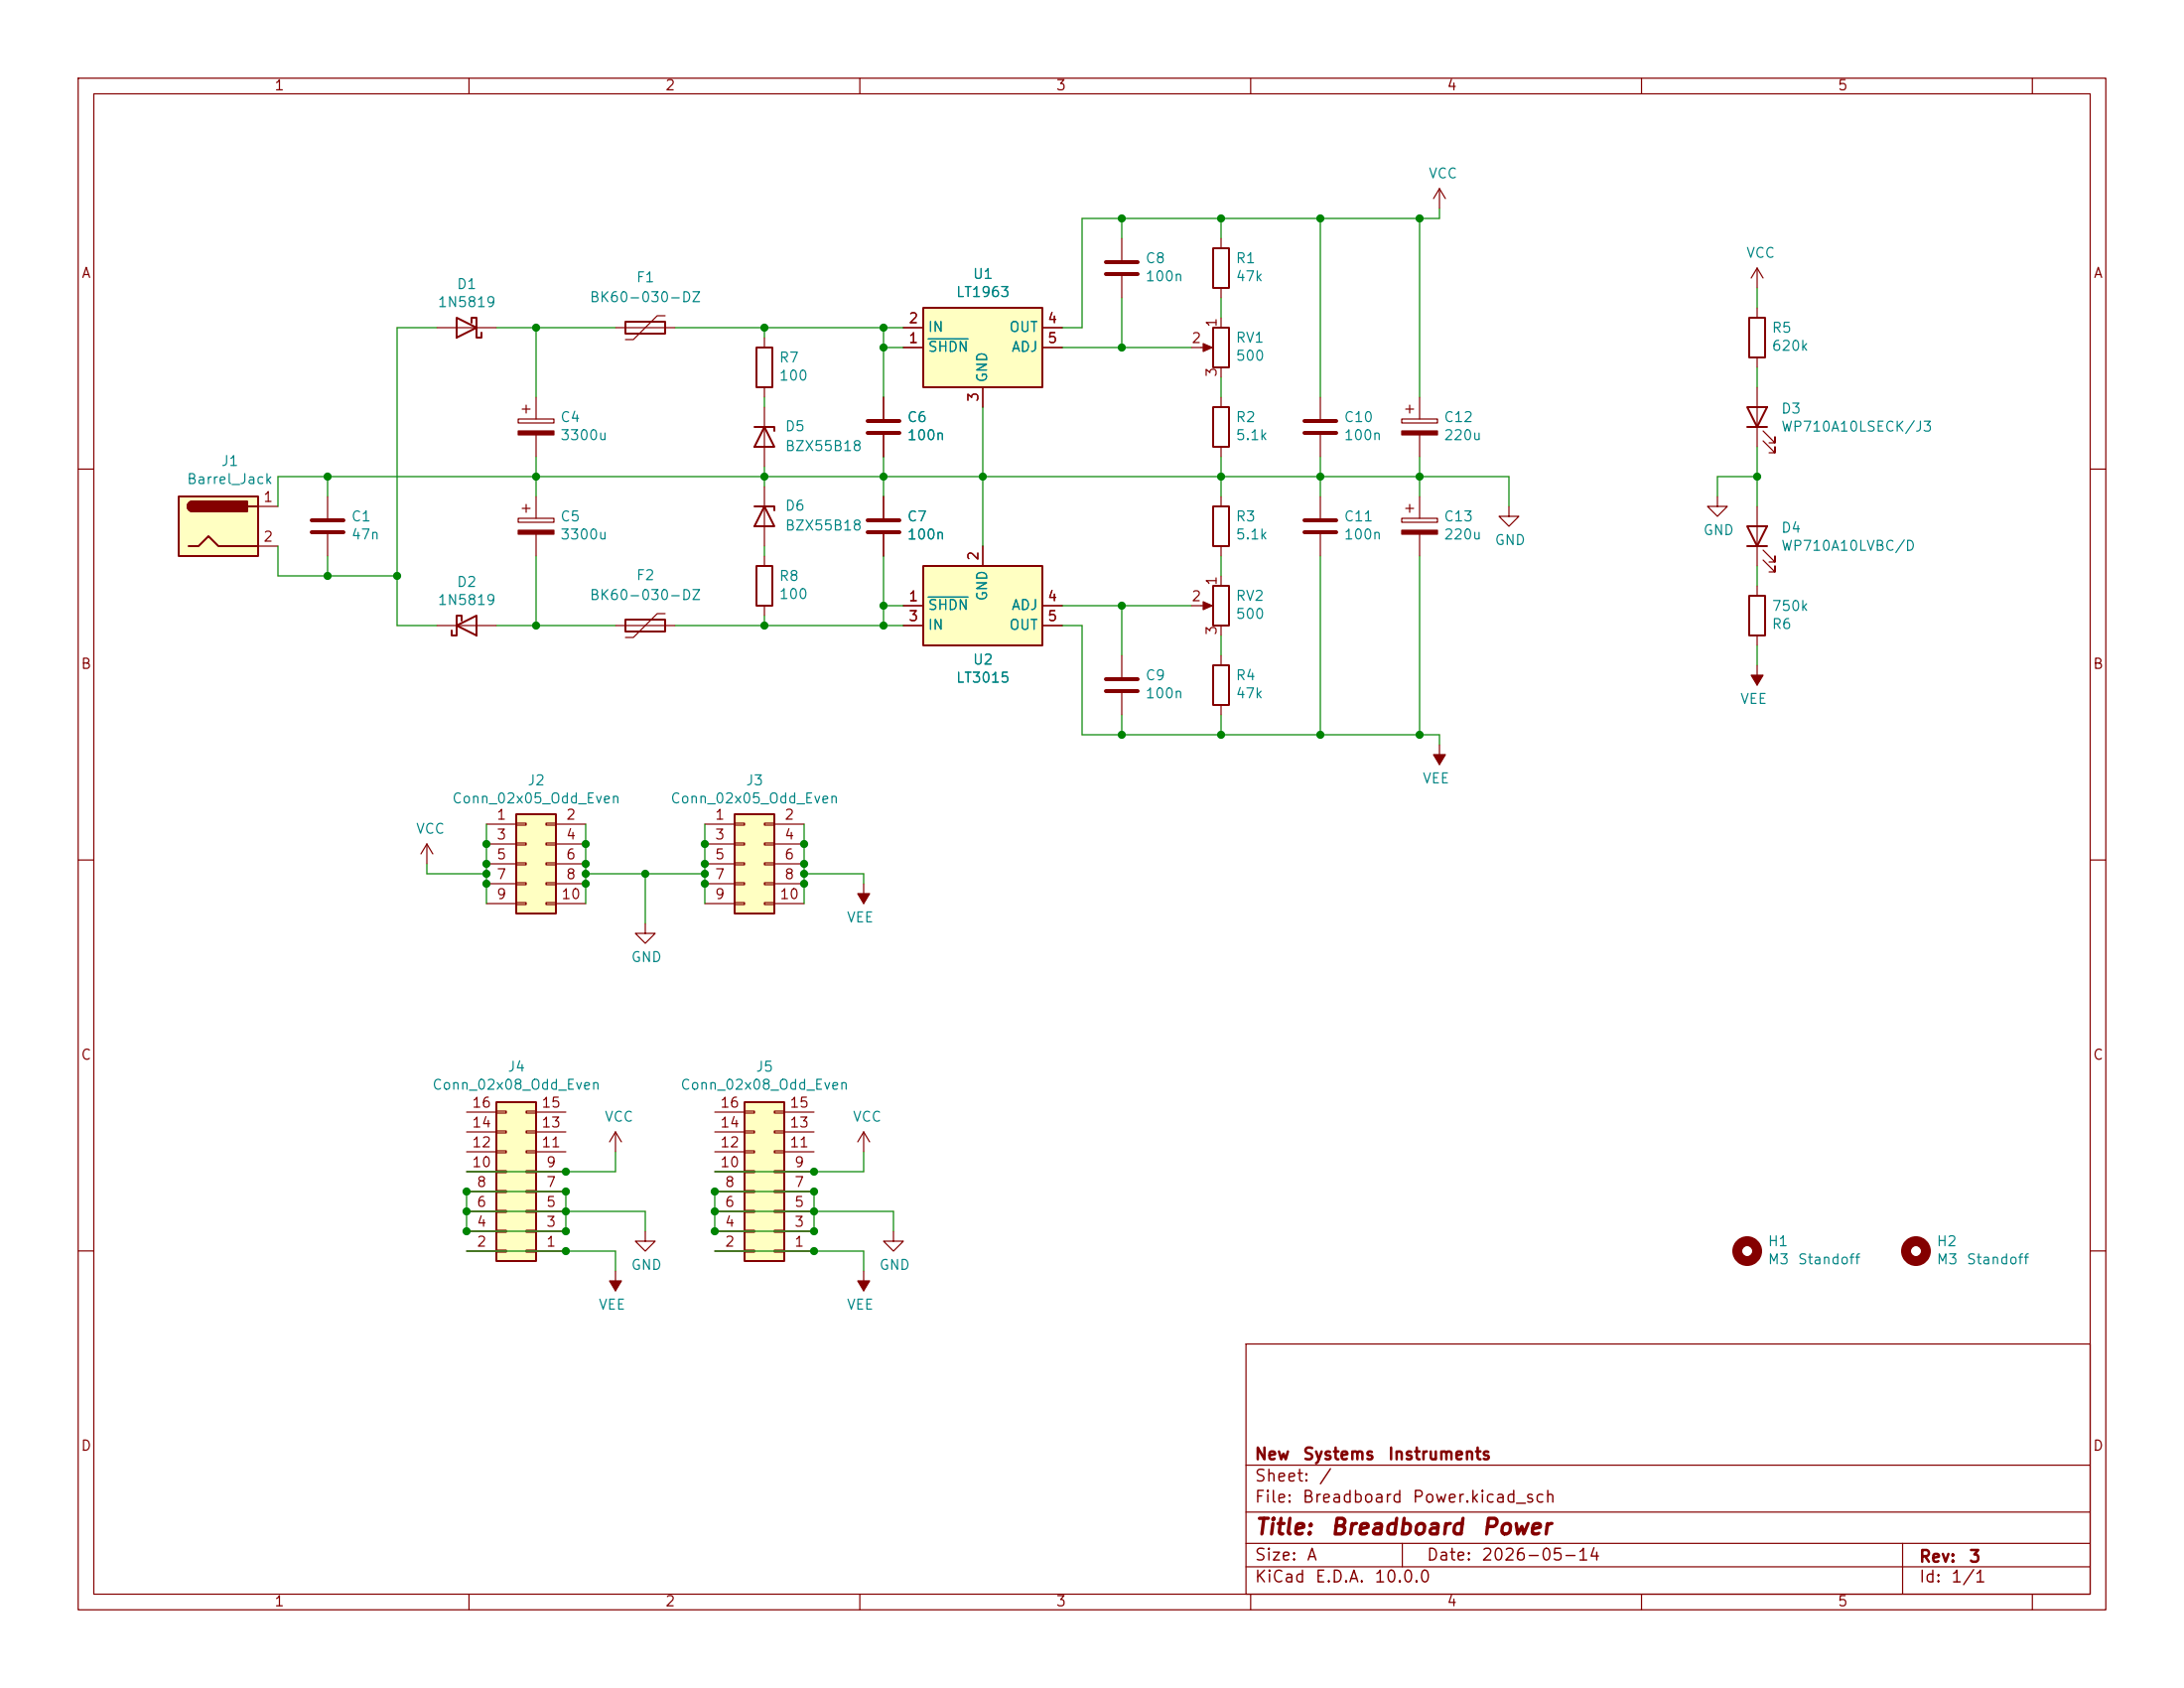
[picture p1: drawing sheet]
<svg xmlns="http://www.w3.org/2000/svg" width="279mm" height="216mm" viewBox="0 0 279 216" stroke-linecap="round" stroke-linejoin="round" font-family="sans-serif">
<g fill="none" stroke="#840000" stroke-width=".15">
<path d="M10 10h259.4v195.9h-259.4zM12 12h255.4v191.9h-255.4zM60 10v2M110 10v2M160 10v2M210 10v2M260 10v2M10 60h2M267.4 60h2M10 110h2M267.4 110h2M10 160h2"/>
<path d="M159.4 171.9h108v32h-108zM267.4 160h2M159.4 197.4h108M159.4 193.4h108M159.4 187.4h108M179.4 197.4v3M243.4 197.4v6.5M60 203.9v2M110 203.9v2M159.4 200.4h108M160 203.9v2M210 203.9v2"/>
<path d="M260 203.9v2"/>
</g>
<path d="M94 104.1h5.1v12.7h-5.1z" fill="#ffffc2"/>
<path d="M223.8 76.2h2v5.1h-2zM94 104.1h5.1v12.7h-5.1z" fill="none" stroke="#840000" stroke-width=".25"/>
<g fill="none" stroke="#840000" stroke-width=".15">
<path d="M224.8 74.9v1.3M224.8 81.3v1.3M224.8 85.1v2.5M90.2 105.4h3.8M90.2 108h3.8M90.2 110.5h3.8M90.2 113h3.8M90.2 115.6h3.8M94 105.3h1.2v.2h-1.2zM94 107.8h1.2v.3h-1.2zM94 110.4h1.2v.2h-1.2zM94 112.9h1.2v.3h-1.2z"/>
<path d="M94 115.4h1.2v.3h-1.2zM97.8 105.3h1.3v.2h-1.3zM97.8 107.8h1.3v.3h-1.3zM97.8 110.4h1.3v.2h-1.3zM97.8 112.9h1.3v.3h-1.3zM97.8 115.4h1.3v.3h-1.3zM99.1 105.4h3.8M99.1 108h3.8M99.1 110.5h3.8M99.1 113h3.8M99.1 115.6h3.8"/>
</g>
<path d="M224 86.4h1.6l-.8 1.2z" fill="#840000" stroke="#840000" stroke-width=".15"/>
<circle cx="245.1" cy="160" r="1.27" fill="none" stroke="#840000" stroke-width="1.3"/>
<path d="M22.9 63.5h10.1v7.6h-10.1z" fill="#ffffc2"/>
<g fill="none" stroke="#840000" stroke-width=".25">
<path d="M155.2 31.8h2v5h-2zM58.4 40.6l2.6 1.3-2.6 1.3zM60.3 41.3v-.7h.7v2.6h.6v-.7M80 41.1h5.1v1.6h-5.1zM96.5 54.6h2.6v.5M96.8 44.5h2v5h-2zM97.8 54.6l1.3 2.6h-2.6zM155.2 41.9h2v5.1h-2zM155.2 52.1h2v5.1h-2zM223.5 52.1h2.6l-1.3 2.5zM223.5 54.6h2.6M223.8 40.6h2v5.1h-2z"/>
<path d="M22.9 63.5h10.1v7.6h-10.1zM24.1 69.9h1.3l1.3-1.3 1.2 1.3h5.1M24.6 64.1a.64 .64 0 0 0-.6 .7 .64 .64 0 0 0 .6 .6M31.7 64.8h1.3M59.1 79.4v-.7h-.7v2.6h-.6v-.7M80 79.2h5.1v1.6h-5.1zM96.5 64.8h2.6v.5M96.8 72.4h2v5.1h-2zM97.8 64.8l1.3 2.5h-2.6zM223.5 67.3h2.6l-1.3 2.6zM223.5 69.9h2.6M58.4 80l2.6-1.3v2.6z"/>
</g>
<g fill="#840000" stroke="#840000" stroke-width=".25">
<path d="M24.2 64.3l.4-.2v1.3a.63 .63 0 0 1-.5-.4 .63 .63 0 0 1 .1-.7z"/>
<path d="M24.6 64.1h7v1.3h-7z"/>
</g>
<g fill="none" stroke="#840000" stroke-width=".15">
<path d="M143.5 30.5v2.8M143.5 35.3v2.8M156.2 30.5v1.3M156.2 36.8v1.3M184.1 24.1v2.6M184.1 24.1l-.7 1.3M184.1 24.1l.8 1.3M224.8 34.3v2.5M224.8 39.4v1.2M224.8 34.3l-.8 1.3M224.8 34.3l.8 1.3M55.9 41.9h7.6"/>
<path d="M66.3 53.6h4.6v.5h-4.6zM66.8 52.3h1M67.3 51.8v1M68.6 50.8v2.8M68.6 55.6v2.8M78.7 41.9h7.7M85.1 40.4h-1l-3.1 3h-1M97.8 43.2v1.3M97.8 49.5v1.3M97.8 52.1v7.6M152.4 44.5h2.3M156.2 40.6v1.3"/>
<path d="M156.2 47v1.3M156.2 50.8v1.3M156.2 57.2v1.2M168.9 50.8v2.8M168.9 55.6v2.8M179.3 53.6h4.6v.5h-4.6zM179.8 52.3h1M180.3 51.8v1M181.6 50.8v2.8M181.6 55.6v2.8M224.8 45.7v1.3M224.8 49.5v7.7"/>
<path d="M225.6 56.4l1.5 1.5v-.7v.7h-.8M225.6 55.1l1.5 1.5v-.7v.7h-.8M33 64.8h2.6M33 69.9h2.6M41.9 63.5v2.8M41.9 68.3v2.8M66.3 66.3h4.6v.5h-4.6zM66.8 65h1M67.3 64.5v1M68.6 63.5v2.8M68.6 68.3v2.8M85.1 78.5h-1l-3.1 3h-1"/>
<path d="M97.8 62.2v7.7M97.8 71.1v1.3M97.8 77.5v1.2M179.3 66.3h4.6v.5h-4.6zM179.8 65h1M180.3 64.5v1M181.6 63.5v2.8M181.6 68.3v2.8M193 64.8v1.2h1.3l-1.3 1.3-1.2-1.3h1.2M219.7 63.5v1.3h1.3l-1.3 1.2-1.3-1.2h1.3M224.8 64.8v7.6M225.6 71.6l1.5 1.6v-.8v.8h-.8"/>
<path d="M225.6 70.4l1.5 1.5v-.8v.8h-.8M55.9 80h7.6M78.7 80h7.7M143.5 83.8v2.8M143.5 88.6v2.8M184.1 95.3v2.5M114.3 157.5v1.3h1.3l-1.3 1.2-1.3-1.2h1.3"/>
</g>
<g fill="#840000" stroke="#840000" stroke-width=".15">
<path d="M179.3 67.8h4.6v.5h-4.6z"/>
<path d="M183.4 96.5h1.5l-.8 1.3z"/>
<path d="M179.3 55.1h4.6v.5h-4.6z"/>
<path d="M153.9 43.9l1.2 .6-1.2 .5z"/>
<path d="M66.3 67.8h4.6v.5h-4.6z"/>
<path d="M66.3 55.1h4.6v.5h-4.6z"/>
</g>
<path d="M141.5 33.5h4M141.5 35.1h4M166.9 53.8h4M166.9 55.4h4M39.9 66.5h4M39.9 68.1h4M141.5 86.9h4M141.5 88.4h4" fill="none" stroke="#840000" stroke-width=".51"/>
<path d="M118.1 72.4h15.2v10.2h-15.2z" fill="#ffffc2"/>
<path d="M118.1 72.4h15.2v10.2h-15.2zM155.2 64.8h2v5.1h-2z" fill="none" stroke="#840000" stroke-width=".25"/>
<path d="M115.6 77.5h2.5M125.7 69.9v2.5M133.3 77.5h2.6M156.2 63.5v1.3M156.2 69.9v1.2M115.6 80h2.5M133.3 80h2.6" fill="none" stroke="#840000" stroke-width=".15"/>
<path d="M118.7 76.4h5.1" fill="none" stroke="#008484" stroke-width=".15"/>
<path d="M63.5 141h5.1v20.3h-5.1z" fill="#ffffc2"/>
<path d="M155.2 74.9h2v5.1h-2zM155.2 85.1h2v5.1h-2zM63.5 141h5.1v20.3h-5.1z" fill="none" stroke="#840000" stroke-width=".25"/>
<g fill="none" stroke="#840000" stroke-width=".15">
<path d="M113 50.8v2.8M113 55.6v2.8M113 63.5v2.8M113 68.3v2.8M152.4 77.5h2.3M156.2 73.7v1.2M168.9 63.5v2.8M168.9 68.3v2.8M156.2 80v1.3M156.2 83.8v1.3M156.2 90.2v1.2M59.7 157.5h3.8"/>
<path d="M59.7 154.9h3.8M59.7 152.4h3.8M59.7 149.9h3.8M59.7 147.3h3.8M59.7 144.8h3.8M59.7 142.2h3.8M63.5 159.9h1.3v.2h-1.3zM63.5 157.4h1.3v.2h-1.3zM63.5 154.8h1.3v.3h-1.3zM63.5 152.3h1.3v.2h-1.3zM63.5 149.7h1.3v.3h-1.3zM63.5 147.2h1.3v.2h-1.3z"/>
<path d="M63.5 144.7h1.3v.2h-1.3zM63.5 142.1h1.3v.3h-1.3zM67.3 159.9h1.3v.2h-1.3zM67.3 157.4h1.3v.2h-1.3zM67.3 154.8h1.3v.3h-1.3zM67.3 152.3h1.3v.2h-1.3zM67.3 149.7h1.3v.3h-1.3zM67.3 147.2h1.3v.2h-1.3zM67.3 144.7h1.3v.2h-1.3zM67.3 142.1h1.3v.3h-1.3zM68.6 157.5h3.8M68.6 154.9h3.8"/>
<path d="M68.6 152.4h3.8M68.6 149.9h3.8M68.6 147.3h3.8M68.6 144.8h3.8M68.6 142.2h3.8M78.7 144.8l-.7 1.3M78.7 144.8l.8 1.3M78.7 144.8v2.5M59.7 160h3.8M68.6 160h3.8"/>
</g>
<path d="M111 53.8h4.1M111 55.4h4.1M111 66.5h4.1M111 68.1h4.1M166.9 66.5h4M166.9 68.1h4" fill="none" stroke="#840000" stroke-width=".51"/>
<path d="M153.9 77l1.2 .5-1.2 .5z" fill="#840000" stroke="#840000" stroke-width=".15"/>
<path d="M118.1 39.4h15.2v10.1h-15.2z" fill="#ffffc2"/>
<path d="M118.1 39.4h15.2v10.1h-15.2z" fill="none" stroke="#840000" stroke-width=".25"/>
<path d="M115.6 44.5h2.5M115.6 41.9h2.5M125.7 49.5v2.6M133.3 44.5h2.6M133.3 41.9h2.6" fill="none" stroke="#840000" stroke-width=".15"/>
<path d="M118.7 43.3h5.1" fill="none" stroke="#008484" stroke-width=".15"/>
<circle cx="223.5" cy="160" r="1.27" fill="none" stroke="#840000" stroke-width="1.3"/>
<path d="M66 104.1h5.1v12.7h-5.1z" fill="#ffffc2"/>
<path d="M66 104.1h5.1v12.7h-5.1z" fill="none" stroke="#840000" stroke-width=".25"/>
<g fill="none" stroke="#840000" stroke-width=".15">
<path d="M54.6 108l-.8 1.2M54.6 108l.8 1.2M54.6 108v2.5M62.2 105.4h3.8M62.2 108h3.8M62.2 110.5h3.8M62.2 113h3.8M62.2 115.6h3.8M66 105.3h1.3v.2h-1.3zM66 107.8h1.3v.3h-1.3zM66 110.4h1.3v.2h-1.3zM66 112.9h1.3v.3h-1.3z"/>
<path d="M66 115.4h1.3v.3h-1.3zM69.8 105.3h1.3v.2h-1.3zM69.8 107.8h1.3v.3h-1.3zM69.8 110.4h1.3v.2h-1.3zM69.8 112.9h1.3v.3h-1.3zM69.8 115.4h1.3v.3h-1.3zM71.1 105.4h3.8M71.1 108h3.8M71.1 110.5h3.8M71.1 113h3.8M71.1 115.6h3.8M82.5 157.5v1.3h1.3l-1.3 1.2-1.2-1.2h1.2"/>
<path d="M110.5 144.8v2.5M110.5 144.8l-.8 1.3M110.5 144.8l.8 1.3M110.5 162.6v2.5"/>
</g>
<path d="M109.7 163.8h1.6l-.8 1.3z" fill="#840000" stroke="#840000" stroke-width=".15"/>
<path d="M95.2 141h5.1v20.3h-5.1z" fill="#ffffc2"/>
<path d="M95.2 141h5.1v20.3h-5.1z" fill="none" stroke="#840000" stroke-width=".25"/>
<g fill="none" stroke="#840000" stroke-width=".15">
<path d="M113 50.8v2.8M113 55.6v2.8M115.6 44.5h2.5M115.6 41.9h2.5M125.7 49.5v2.6M133.3 44.5h2.6M133.3 41.9h2.6M113 63.5v2.8M113 68.3v2.8M115.6 77.5h2.5M125.7 69.9v2.5M133.3 77.5h2.6"/>
<path d="M115.6 80h2.5M133.3 80h2.6M82.5 118.1v1.3h1.3l-1.3 1.3-1.2-1.3h1.2M110.5 113v2.6M91.4 157.5h3.8M91.4 154.9h3.8M91.4 152.4h3.8M91.4 149.9h3.8M91.4 147.3h3.8M91.4 144.8h3.8M91.4 142.2h3.8M95.2 159.9h1.3v.2h-1.3z"/>
<path d="M95.2 157.4h1.3v.2h-1.3zM95.2 154.8h1.3v.3h-1.3zM95.2 152.3h1.3v.2h-1.3zM95.2 149.7h1.3v.3h-1.3zM95.2 147.2h1.3v.2h-1.3zM95.2 144.7h1.3v.2h-1.3zM95.2 142.1h1.3v.3h-1.3zM99.1 159.9h1.2v.2h-1.2zM99.1 157.4h1.2v.2h-1.2zM99.1 154.8h1.2v.3h-1.2zM99.1 152.3h1.2v.2h-1.2zM99.1 149.7h1.2v.3h-1.2z"/>
<path d="M99.1 147.2h1.2v.2h-1.2zM99.1 144.7h1.2v.2h-1.2zM99.1 142.1h1.2v.3h-1.2zM100.3 157.5h3.8M100.3 154.9h3.8M100.3 152.4h3.8M100.3 149.9h3.8M100.3 147.3h3.8M100.3 144.8h3.8M100.3 142.2h3.8M78.7 162.6v2.5M91.4 160h3.8"/>
<path d="M100.3 160h3.8"/>
</g>
<g fill="#840000" stroke="#840000" stroke-width=".15">
<path d="M78 163.8h1.5l-.8 1.3z"/>
<path d="M109.7 114.3h1.6l-.8 1.3z"/>
</g>
<g fill="none" stroke="#008400" stroke-width=".15">
<path d="M143.5 27.9v2.6M143.5 38.1v6.4M156.2 27.9v2.6M156.2 38.1v2.5M168.9 27.9v22.9M181.6 27.9v22.9M184.1 26.7v1.2h-45.7v14h-2.5M224.8 36.8v2.6M55.9 41.9h-5.1v38.1h5.1M63.5 41.9h15.2M68.6 41.9v8.9M68.6 58.4v5.1"/>
<path d="M86.4 41.9h29.2M97.8 41.9v1.3M97.8 50.8v1.3M97.8 59.7v2.5M113 41.9v8.9M113 58.4v5.1M113 44.5h2.6M125.7 52.1v17.8M135.9 44.5h16.5M156.2 48.3v2.5M156.2 58.4v5.1M168.9 58.4v5.1"/>
<path d="M181.6 58.4v5.1M224.8 47v2.5M224.8 57.2v7.6M35.6 69.9v3.8h15.2M35.6 64.8v-3.8h157.4v3.8M41.9 61v2.5M41.9 71.1v2.6M68.6 71.1v8.9M97.8 69.9v1.2M97.8 78.7v1.3M113 71.1v8.9M113 77.5h2.6"/>
<path d="M135.9 77.5h16.5M143.5 77.5v6.3M156.2 71.1v2.6M168.9 71.1v22.9M181.6 71.1v22.9M224.8 61h-5.1v2.5M224.8 72.4v2.5M63.5 80h15.2M86.4 80h29.2M135.9 80h2.5v14h45.7v1.3M143.5 91.4v2.6M156.2 81.3v2.5"/>
<path d="M156.2 91.4v2.6M224.8 82.6v2.5M54.6 110.5v1.3h7.6M62.2 105.4v10.2M74.9 111.8h15.3M74.9 105.4v10.2M82.5 111.8v6.3M90.2 105.4v10.2M102.9 105.4v10.2M102.9 111.8h7.6v1.2M59.7 154.9h22.8v2.6M59.7 152.4h12.7v5.1h-12.7z"/>
<path d="M78.7 147.3v2.6h-19M91.4 152.4h12.7v5.1h-12.7zM91.4 154.9h22.9v2.6M110.5 147.3v2.6h-19.1M59.7 160h19v2.6M91.4 160h19.1v2.6"/>
</g>
<path d="M118.7 43.3h5.1M118.7 76.4h5.1" fill="none" stroke="#008484" stroke-width=".15"/>
<g fill="#008400" stroke="#008400" stroke-width=".13">
<circle cx="68.6" cy="41.9" r=".46"/>
<circle cx="41.9" cy="73.7" r=".46"/>
<circle cx="50.8" cy="73.7" r=".46"/>
<circle cx="68.6" cy="61" r=".46"/>
<circle cx="68.6" cy="80" r=".46"/>
<circle cx="41.9" cy="61" r=".46"/>
<circle cx="72.4" cy="157.5" r=".46"/>
<circle cx="59.7" cy="157.5" r=".46"/>
<circle cx="72.4" cy="160" r=".46"/>
<circle cx="59.7" cy="152.4" r=".46"/>
<circle cx="59.7" cy="154.9" r=".46"/>
<circle cx="72.4" cy="152.4" r=".46"/>
<circle cx="72.4" cy="154.9" r=".46"/>
<circle cx="72.4" cy="149.9" r=".46"/>
<circle cx="102.9" cy="110.5" r=".46"/>
<circle cx="102.9" cy="108" r=".46"/>
<circle cx="90.2" cy="111.8" r=".46"/>
<circle cx="102.9" cy="113" r=".46"/>
<circle cx="102.9" cy="111.8" r=".46"/>
<circle cx="90.2" cy="113" r=".46"/>
<circle cx="90.2" cy="108" r=".46"/>
<circle cx="90.2" cy="110.5" r=".46"/>
<circle cx="104.1" cy="160" r=".46"/>
<circle cx="91.4" cy="152.4" r=".46"/>
<circle cx="91.4" cy="154.9" r=".46"/>
<circle cx="91.4" cy="157.5" r=".46"/>
<circle cx="104.1" cy="157.5" r=".46"/>
<circle cx="104.1" cy="149.9" r=".46"/>
<circle cx="104.1" cy="154.9" r=".46"/>
<circle cx="104.1" cy="152.4" r=".46"/>
<circle cx="62.2" cy="110.5" r=".46"/>
<circle cx="62.2" cy="108" r=".46"/>
<circle cx="74.9" cy="111.8" r=".46"/>
<circle cx="62.2" cy="113" r=".46"/>
<circle cx="62.2" cy="111.8" r=".46"/>
<circle cx="74.9" cy="113" r=".46"/>
<circle cx="82.5" cy="111.8" r=".46"/>
<circle cx="74.9" cy="108" r=".46"/>
<circle cx="74.9" cy="110.5" r=".46"/>
<circle cx="113" cy="41.9" r=".46"/>
<circle cx="113" cy="44.5" r=".46"/>
<circle cx="97.8" cy="41.9" r=".46"/>
<circle cx="97.8" cy="80" r=".46"/>
<circle cx="125.7" cy="61" r=".46"/>
<circle cx="113" cy="61" r=".46"/>
<circle cx="97.8" cy="61" r=".46"/>
<circle cx="113" cy="80" r=".46"/>
<circle cx="113" cy="77.5" r=".46"/>
<circle cx="168.9" cy="94" r=".46"/>
<circle cx="156.2" cy="94" r=".46"/>
<circle cx="181.6" cy="94" r=".46"/>
<circle cx="143.5" cy="77.5" r=".46"/>
<circle cx="143.5" cy="94" r=".46"/>
<circle cx="143.5" cy="44.5" r=".46"/>
<circle cx="143.5" cy="27.9" r=".46"/>
<circle cx="156.2" cy="27.9" r=".46"/>
<circle cx="156.2" cy="61" r=".46"/>
<circle cx="168.9" cy="61" r=".46"/>
<circle cx="168.9" cy="27.9" r=".46"/>
<circle cx="181.6" cy="27.9" r=".46"/>
<circle cx="181.6" cy="61" r=".46"/>
<circle cx="224.8" cy="61" r=".46"/>
</g>
<g font-size="2" fill="#840000">
<text x="160.4" y="196.8">Title:</text>
<text x="170.1" y="196.8">Breadboard</text>
<text x="189.4" y="196.8">Power</text>
</g>
<g font-size="1.5" fill="#840000">
<text x="160.4" y="189.9">Sheet:</text>
<text x="160.4" y="187.1">New</text>
<text x="166.6" y="187.1">Systems</text>
<text x="168.6" y="189.9">/</text>
<text x="177.5" y="187.1">Instruments</text>
<text x="160.4" y="192.6">File:</text>
<text x="166.5" y="192.6">Breadboard</text>
<text x="180.6" y="192.6">Power.kicad_sch</text>
<text x="160.4" y="202.8">KiCad</text>
<text x="160.4" y="200">Size:</text>
<text x="167.1" y="200">A</text>
<text x="168.1" y="202.8">E.D.A.</text>
<text x="175.7" y="202.8">10.0.0</text>
<text x="182.4" y="200">Date:</text>
<text x="189.4" y="200">2026-05-14</text>
<text x="245.4" y="200.2">Rev:</text>
<text x="245.4" y="202.8">Id:</text>
<text x="249.5" y="202.8">1/1</text>
<text x="251.8" y="200.2">3</text>
</g>
<g font-size="1.3" fill="#840000">
<text x="35" y="11.9">1</text>
<text x="85" y="11.9">2</text>
<text x="135" y="11.9">3</text>
<text x="185" y="11.9">4</text>
<text x="235" y="11.9">5</text>
<text x="10.3" y="35.9">A</text>
<text x="267.7" y="35.9">A</text>
<text x="116.1" y="41.7">2</text>
<text x="133.9" y="41.7">4</text>
<text x="156" y="42" transform="rotate(-90 156 42)">1</text>
<text x="116.1" y="44.2">1</text>
<text x="133.9" y="44.2">5</text>
<text x="152.3" y="44.2">2</text>
<text x="125.5" y="51.5" transform="rotate(-90 125.5 51.5)">3</text>
<text x="156" y="48.3" transform="rotate(-90 156 48.3)">3</text>
<text x="33.6" y="64.5">1</text>
<text x="33.6" y="69.6">2</text>
<text x="125.5" y="71.8" transform="rotate(-90 125.5 71.8)">2</text>
<text x="116.1" y="77.2">1</text>
<text x="133.9" y="77.2">4</text>
<text x="152.3" y="77.2">2</text>
<text x="156" y="75" transform="rotate(-90 156 75)">1</text>
<text x="116.1" y="79.8">3</text>
<text x="133.9" y="79.8">5</text>
<text x="156" y="81.4" transform="rotate(-90 156 81.4)">3</text>
<text x="10.3" y="85.9">B</text>
<text x="267.7" y="85.9">B</text>
<text x="63.4" y="105.2">1</text>
<text x="63.4" y="107.7">3</text>
<text x="72.3" y="105.2">2</text>
<text x="72.3" y="107.7">4</text>
<text x="91.4" y="105.2">1</text>
<text x="91.4" y="107.7">3</text>
<text x="100.3" y="105.2">2</text>
<text x="100.3" y="107.7">4</text>
<text x="63.4" y="110.2">5</text>
<text x="63.4" y="112.8">7</text>
<text x="72.3" y="110.2">6</text>
<text x="72.3" y="112.8">8</text>
<text x="91.4" y="110.2">5</text>
<text x="91.4" y="112.8">7</text>
<text x="100.3" y="110.2">6</text>
<text x="100.3" y="112.8">8</text>
<text x="63.4" y="115.3">9</text>
<text x="71.7" y="115.3">10</text>
<text x="91.4" y="115.3">9</text>
<text x="99.7" y="115.3">10</text>
<text x="10.3" y="135.9">C</text>
<text x="267.7" y="135.9">C</text>
<text x="60.3" y="142">16</text>
<text x="69.2" y="142">15</text>
<text x="92" y="142">16</text>
<text x="100.9" y="142">15</text>
<text x="60.3" y="149.6">10</text>
<text x="60.3" y="147.1">12</text>
<text x="60.3" y="144.5">14</text>
<text x="69.2" y="147.1">11</text>
<text x="69.2" y="144.5">13</text>
<text x="69.8" y="149.6">9</text>
<text x="92" y="149.6">10</text>
<text x="92" y="147.1">12</text>
<text x="92" y="144.5">14</text>
<text x="100.9" y="147.1">11</text>
<text x="100.9" y="144.5">13</text>
<text x="101.5" y="149.6">9</text>
<text x="60.9" y="154.7">6</text>
<text x="60.9" y="152.1">8</text>
<text x="69.8" y="154.7">5</text>
<text x="69.8" y="152.1">7</text>
<text x="92.6" y="154.7">6</text>
<text x="92.6" y="152.1">8</text>
<text x="101.5" y="154.7">5</text>
<text x="101.5" y="152.1">7</text>
<text x="60.9" y="159.8">2</text>
<text x="60.9" y="157.2">4</text>
<text x="69.8" y="159.8">1</text>
<text x="69.8" y="157.2">3</text>
<text x="92.6" y="159.8">2</text>
<text x="92.6" y="157.2">4</text>
<text x="101.5" y="159.8">1</text>
<text x="101.5" y="157.2">3</text>
<text x="10.3" y="185.9">D</text>
<text x="267.7" y="185.9">D</text>
<text x="35" y="205.8">1</text>
<text x="85" y="205.8">2</text>
<text x="135" y="205.8">3</text>
<text x="185" y="205.8">4</text>
<text x="235" y="205.8">5</text>
</g>
<g font-size="1.3" fill="#008484">
<text x="182.7" y="23.1">VCC</text>
<text x="124.4" y="36">U1</text>
<text x="146.4" y="34">C8</text>
<text x="158" y="34">R1</text>
<text x="223.3" y="33.3">VCC</text>
<text x="55.9" y="39.6">1N5819</text>
<text x="58.3" y="37.3">D1</text>
<text x="75.3" y="39">BK60-030-DZ</text>
<text x="81.3" y="36.4">F1</text>
<text x="122.2" y="38.3">LT1963</text>
<text x="146.4" y="36.3">100n</text>
<text x="158" y="36.3">47k</text>
<text x="99.6" y="46.7">R7</text>
<text x="118.6" y="45.3">SHDN</text>
<text x="118.6" y="42.8">IN</text>
<text x="129" y="42.8">OUT</text>
<text x="129.3" y="45.3">ADJ</text>
<text x="158" y="44.1">RV1</text>
<text x="158" y="46.5">500</text>
<text x="226.6" y="42.9">R5</text>
<text x="226.6" y="45.2">620k</text>
<text x="99.6" y="49">100</text>
<text x="126.6" y="49" transform="rotate(-90 126.6 49)">GND</text>
<text x="227.8" y="53.2">D3</text>
<text x="28.2" y="59.9">J1</text>
<text x="71.6" y="54.3">C4</text>
<text x="71.6" y="56.6">3300u</text>
<text x="100.3" y="55.5">D5</text>
<text x="100.3" y="58">BZX55B18</text>
<text x="116" y="54.3">C6</text>
<text x="116" y="56.6">100n</text>
<text x="158" y="54.3">R2</text>
<text x="158" y="56.6">5.1k</text>
<text x="171.8" y="56.6">100n</text>
<text x="171.8" y="54.3">C10</text>
<text x="184.6" y="56.6">220u</text>
<text x="184.6" y="54.3">C12</text>
<text x="227.8" y="55.5">WP710A10LSECK/J3</text>
<text x="23.8" y="62.2">Barrel_Jack</text>
<text x="100.3" y="65.6">D6</text>
<text x="44.8" y="67">C1</text>
<text x="44.8" y="69.3">47n</text>
<text x="71.6" y="67">C5</text>
<text x="71.6" y="69.3">3300u</text>
<text x="100.3" y="68.2">BZX55B18</text>
<text x="116" y="67">C7</text>
<text x="116" y="69.3">100n</text>
<text x="158" y="67">R3</text>
<text x="158" y="69.3">5.1k</text>
<text x="171.8" y="69.3">100n</text>
<text x="171.8" y="67">C11</text>
<text x="184.6" y="69.3">220u</text>
<text x="184.6" y="67">C13</text>
<text x="191.1" y="70">GND</text>
<text x="217.8" y="68.8">GND</text>
<text x="227.8" y="68.5">D4</text>
<text x="227.8" y="70.8">WP710A10LVBC/D</text>
<text x="55.9" y="77.7">1N5819</text>
<text x="58.3" y="75.4">D2</text>
<text x="75.3" y="77.1">BK60-030-DZ</text>
<text x="81.3" y="74.5">F2</text>
<text x="99.6" y="74.6">R8</text>
<text x="99.6" y="76.9">100</text>
<text x="126.6" y="77" transform="rotate(-90 126.6 77)">GND</text>
<text x="158" y="77.2">RV2</text>
<text x="118.6" y="78.3">SHDN</text>
<text x="118.6" y="80.9">IN</text>
<text x="129" y="80.9">OUT</text>
<text x="129.3" y="78.3">ADJ</text>
<text x="158" y="79.5">500</text>
<text x="226.6" y="80.8">R6</text>
<text x="226.6" y="78.5">750k</text>
<text x="122.2" y="87.6">LT3015</text>
<text x="124.4" y="85.3">U2</text>
<text x="146.4" y="87.3">C9</text>
<text x="146.4" y="89.6">100n</text>
<text x="158" y="87.3">R4</text>
<text x="158" y="89.6">47k</text>
<text x="222.5" y="90.3">VEE</text>
<text x="67.4" y="100.8">J2</text>
<text x="95.3" y="100.8">J3</text>
<text x="181.9" y="100.5">VEE</text>
<text x="53.1" y="107">VCC</text>
<text x="57.7" y="103.1">Conn_02x05_Odd_Even</text>
<text x="85.7" y="103.1">Conn_02x05_Odd_Even</text>
<text x="108.2" y="118.3">VEE</text>
<text x="80.6" y="123.4">GND</text>
<text x="64.8" y="137.4">J4</text>
<text x="96.6" y="137.4">J5</text>
<text x="55.2" y="139.7">Conn_02x08_Odd_Even</text>
<text x="77.3" y="143.8">VCC</text>
<text x="87" y="139.7">Conn_02x08_Odd_Even</text>
<text x="109" y="143.8">VCC</text>
<text x="226.1" y="159.7">H1</text>
<text x="247.7" y="159.7">H2</text>
<text x="76.5" y="167.8">VEE</text>
<text x="80.6" y="162.7">GND</text>
<text x="108.2" y="167.8">VEE</text>
<text x="112.4" y="162.7">GND</text>
<text x="226.1" y="162">M3</text>
<text x="229.9" y="162">Standoff</text>
<text x="247.7" y="162">M3</text>
<text x="251.5" y="162">Standoff</text>
</g>
</svg>
